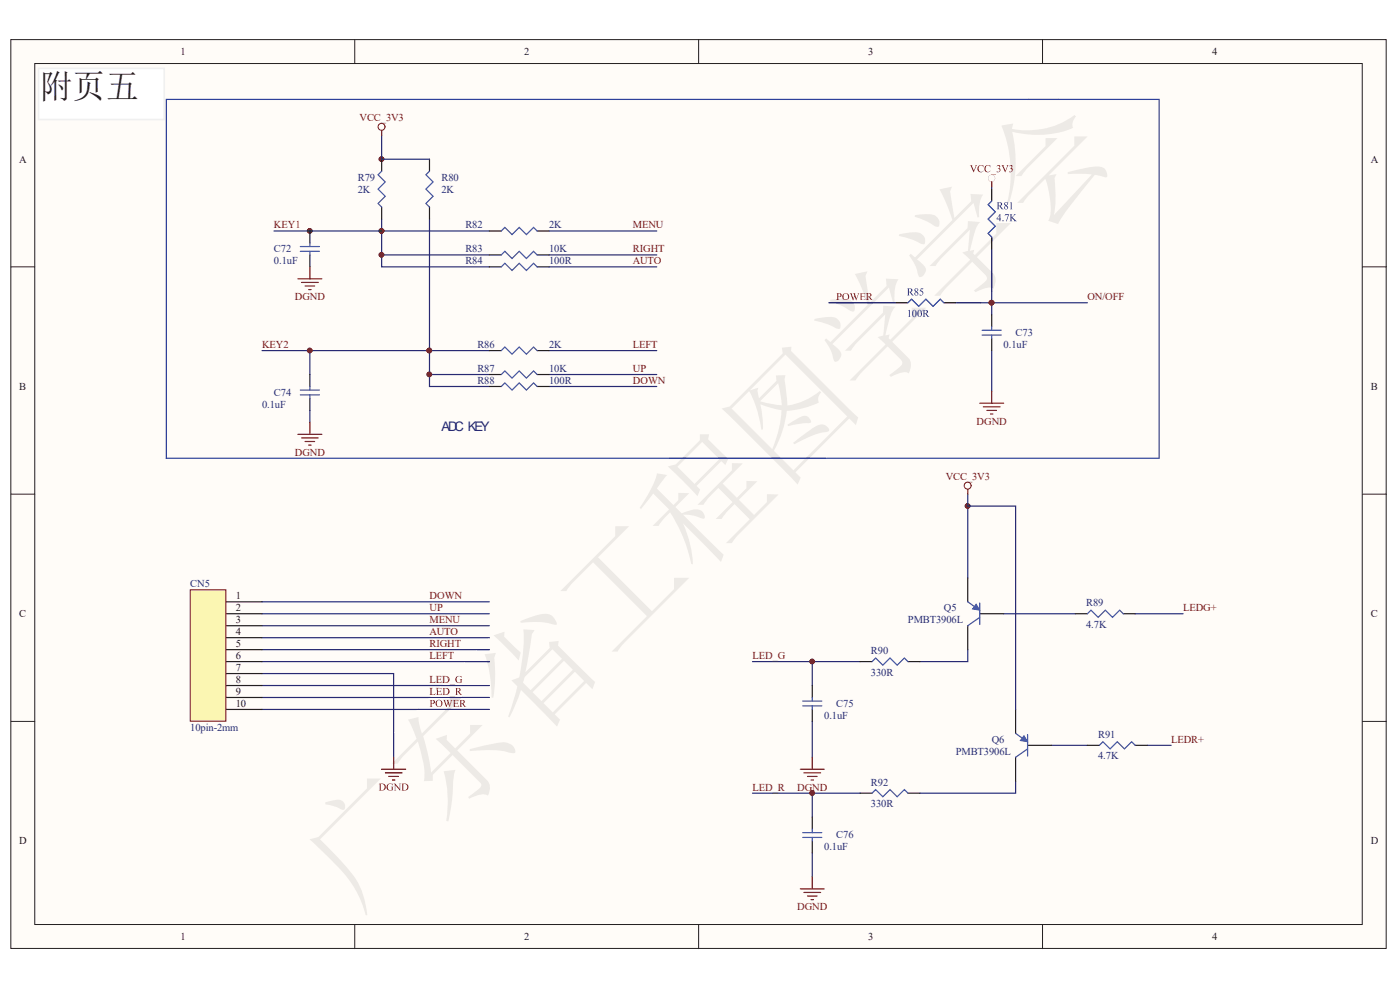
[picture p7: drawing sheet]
<svg xmlns="http://www.w3.org/2000/svg" width="420mm" height="297mm" viewBox="0 0 420 297" stroke-linecap="round" stroke-linejoin="round" font-family="sans-serif">
<path d="M3.3 11.9h412.7v272.7h-412.7z" fill="#fffcf8"/>
<path d="M3.3 11.9h412.7v272.7h-412.7z" fill="none" stroke="#231f20" stroke-width=".3"/>
<path d="M10.4 19.1h398.4v258.3h-398.4z" fill="#fffcf8"/>
<g fill="none" stroke="#231f20" stroke-width=".3">
<path d="M10.4 19.1h398.4v258.3h-398.4zM106.5 11.9v7.2M209.7 11.9v7.2M312.9 11.9v7.2M3.3 80.1h7.1M408.9 80.1h7.2M3.3 148.3h7.1M408.9 148.3h7.2M3.3 216.5h7.1M408.9 216.5h7.2M106.5 277.5v7.1M209.7 277.5v7.1"/>
<path d="M312.9 277.5v7.1"/>
</g>
<circle cx="93" cy="105.2" r=".69" fill="#282973"/>
<circle cx="93" cy="105.2" r=".69" fill="none" stroke="#282973" stroke-width=".3"/>
<circle cx="93" cy="69.3" r=".69" fill="#282973"/>
<circle cx="93" cy="69.3" r=".69" fill="none" stroke="#282973" stroke-width=".3"/>
<circle cx="114.5" cy="76.4" r=".69" fill="#282973"/>
<circle cx="114.5" cy="76.4" r=".69" fill="none" stroke="#282973" stroke-width=".3"/>
<circle cx="114.5" cy="69.3" r=".69" fill="#282973"/>
<circle cx="114.5" cy="69.3" r=".69" fill="none" stroke="#282973" stroke-width=".3"/>
<circle cx="114.5" cy="47.7" r=".69" fill="#282973"/>
<circle cx="114.5" cy="47.7" r=".69" fill="none" stroke="#282973" stroke-width=".3"/>
<circle cx="128.9" cy="112.3" r=".69" fill="#282973"/>
<circle cx="128.9" cy="112.3" r=".69" fill="none" stroke="#282973" stroke-width=".3"/>
<circle cx="128.9" cy="105.2" r=".69" fill="#282973"/>
<circle cx="128.9" cy="105.2" r=".69" fill="none" stroke="#282973" stroke-width=".3"/>
<circle cx="243.7" cy="237.9" r=".68" fill="#282973"/>
<circle cx="243.7" cy="237.9" r=".68" fill="none" stroke="#282973" stroke-width=".3"/>
<circle cx="243.7" cy="198.5" r=".68" fill="#282973"/>
<circle cx="243.7" cy="198.5" r=".68" fill="none" stroke="#282973" stroke-width=".3"/>
<circle cx="290.4" cy="151.8" r=".69" fill="#282973"/>
<circle cx="290.4" cy="151.8" r=".69" fill="none" stroke="#282973" stroke-width=".3"/>
<circle cx="297.6" cy="90.8" r=".69" fill="#282973"/>
<circle cx="297.6" cy="90.8" r=".69" fill="none" stroke="#282973" stroke-width=".3"/>
<path d="M78.5 202l39.8-.1v25.4l-.4-.1v-24.9h-39.3z" fill="#282973"/>
<path d="M297.6 105.2v12.2M93 123.1v3.6M290.4 151.9v21.5M243.8 216.5v10.7M243.8 255.9v7.2" fill="none" stroke="#282973" stroke-width=".36"/>
<path d="M297.5 55.9l.3 .1-.2 .9-.2-.2z" fill="#282973"/>
<path d="M114.5 76.5v3.6h32.3M114.5 65.7v3.6M114.5 76.5h32.3M128.9 65.7v39.5M146.8 69.3h-32.3v7.2M78.6 105.2h50.3M93 105.2v7.2M128.9 105.2v10.8h17.9M128.9 112.4h17.9M128.9 105.2h17.9M340.7 184.2h14.4M344.3 223.6h7.2" fill="none" stroke="#282973" stroke-width=".36"/>
<g fill="#282973">
<path d="M286.7 90.7h10.9l.2 .1-.2 .2h-10.8z"/>
<path d="M297.5 74.6l.3 .1v16.1l-.2 .2-.2-.2z"/>
</g>
<path d="M326.3 90.8h-28.7v3.6M164.8 116h32.3M78.6 180.6h68.2M290.4 194.9v3.6h-14.3M301.2 184.2h21.5M225.8 238h32.3M243.8 238v7.2" fill="none" stroke="#282973" stroke-width=".36"/>
<path d="M78.5 209.1h68.3l.2 .2-.2 .2h-68.2z" fill="#282973"/>
<path d="M225.8 198.5h18v7.2M243.8 198.5h14.3" fill="none" stroke="#282973" stroke-width=".36"/>
<path d="M78.5 205.6l68.3-.1 .2 .2-.2 .2h-68.2z" fill="#282973"/>
<path d="M164.8 112.4h32.3M78.6 184.2h68.2M315.6 223.6h10.7" fill="none" stroke="#282973" stroke-width=".36"/>
<g fill="#282973">
<path d="M78.5 212.7h68.3l.2 .2-.2 .1h-68.2z"/>
<path d="M248.7 90.7h20.2l.2 .1-.2 .2h-20.1z"/>
<path d="M78.5 194.8l68.3-.1 .2 .2-.2 .2h-68.2z"/>
</g>
<path d="M164.8 76.5h32.3M164.8 69.3h32.3M78.6 187.7h68.2M304.8 234.4v3.6h-28.7" fill="none" stroke="#282973" stroke-width=".36"/>
<path d="M78.5 191.2h68.3l.2 .1-.2 .2h-68.2z" fill="#282973"/>
<path d="M164.8 80.1h32.3" fill="none" stroke="#282973" stroke-width=".36"/>
<path d="M78.5 198.4l68.3-.1 .2 .2-.2 .2h-68.2z" fill="#282973"/>
<path d="M164.8 105.2h32.3" fill="none" stroke="#282973" stroke-width=".36"/>
<circle cx="297.6" cy="90.8" r=".69" fill="#7f1416"/>
<circle cx="297.6" cy="90.8" r=".69" fill="none" stroke="#7f1416" stroke-width=".3"/>
<circle cx="114.5" cy="76.4" r=".69" fill="#7f1416"/>
<circle cx="114.5" cy="76.4" r=".69" fill="none" stroke="#7f1416" stroke-width=".3"/>
<circle cx="114.5" cy="69.3" r=".69" fill="#7f1416"/>
<circle cx="114.5" cy="69.3" r=".69" fill="none" stroke="#7f1416" stroke-width=".3"/>
<circle cx="93" cy="69.3" r=".69" fill="#7f1416"/>
<circle cx="93" cy="69.3" r=".69" fill="none" stroke="#7f1416" stroke-width=".3"/>
<circle cx="290.4" cy="151.8" r=".69" fill="#7f1416"/>
<circle cx="290.4" cy="151.8" r=".69" fill="none" stroke="#7f1416" stroke-width=".3"/>
<circle cx="243.7" cy="237.9" r=".68" fill="#7f1416"/>
<circle cx="243.7" cy="237.9" r=".68" fill="none" stroke="#7f1416" stroke-width=".3"/>
<circle cx="128.9" cy="105.2" r=".69" fill="#7f1416"/>
<circle cx="128.9" cy="105.2" r=".69" fill="none" stroke="#7f1416" stroke-width=".3"/>
<circle cx="128.9" cy="112.3" r=".69" fill="#7f1416"/>
<circle cx="128.9" cy="112.3" r=".69" fill="none" stroke="#7f1416" stroke-width=".3"/>
<circle cx="93" cy="105.2" r=".69" fill="#7f1416"/>
<circle cx="93" cy="105.2" r=".69" fill="none" stroke="#7f1416" stroke-width=".3"/>
<circle cx="243.7" cy="198.5" r=".68" fill="#7f1416"/>
<circle cx="243.7" cy="198.5" r=".68" fill="none" stroke="#7f1416" stroke-width=".3"/>
<circle cx="114.5" cy="47.7" r=".69" fill="#7f1416"/>
<circle cx="114.5" cy="47.7" r=".69" fill="none" stroke="#7f1416" stroke-width=".3"/>
<circle cx="297.6" cy="90.8" r=".69" fill="#7f1416"/>
<circle cx="297.6" cy="90.8" r=".69" fill="none" stroke="#7f1416" stroke-width=".3"/>
<circle cx="114.5" cy="69.3" r=".69" fill="#7f1416"/>
<circle cx="114.5" cy="69.3" r=".69" fill="none" stroke="#7f1416" stroke-width=".3"/>
<circle cx="128.9" cy="105.2" r=".69" fill="#7f1416"/>
<circle cx="128.9" cy="105.2" r=".69" fill="none" stroke="#7f1416" stroke-width=".3"/>
<g fill="none" stroke="#7f1416" stroke-width=".36">
<path d="M89.4 83.7h7.2M90.5 84.7h5M91.6 85.8h2.8M92.6 86.9h.8M93 80.1v3.6M297.6 117.4v3.6M89.4 130.3h7.2M90.5 131.4h5M91.6 132.5h2.8M92.6 133.5h.8M93 126.7v3.6M294 121h7.2"/>
<path d="M295.1 122.1h5M296.2 123.1h2.9M297.3 124.2h.7"/>
</g>
<g fill="#7f1416">
<path d="M114.4 230.7l7.3-.1 .2 .2-.2 .2h-7.2z"/>
<path d="M115.5 231.8l5.1-.1 .2 .2-.2 .2h-5z"/>
<path d="M116.6 232.8h3l.1 .2-.1 .1h-2.9z"/>
<path d="M117.6 233.9h.9l.2 .1-.9 .2z"/>
<path d="M118 227.1l.3 .1v3.6l-.2 .2-.2-.2z"/>
</g>
<path d="M240.2 230.8h7.2M241.3 231.9h5M242.3 233h2.9M243.4 234h.7M243.8 227.2v3.6M240.2 266.7h7.2M241.3 267.8h5M242.3 268.9h2.9M243.4 269.9h.7M243.8 263.1v3.6" fill="none" stroke="#7f1416" stroke-width=".36"/>
<g fill="none" stroke="#231f20" stroke-width=".36">
<path d="M114.5 47.8v3.6M128.9 47.8v3.6M93 69.3v3.6M93 76.5v3.6M114.5 62.1v3.6M128.9 62.1v3.6M146.8 76.5h3.6M146.8 69.3h3.6M161.2 76.5h3.6M161.2 69.3h3.6M146.8 80.1h3.6M161.2 80.1h3.6"/>
<path d="M93 112.4v3.6M93 119.6v3.5M146.8 105.2h3.6M146.8 112.4h3.6M146.8 116h3.6M161.2 105.2h3.6M161.2 112.4h3.6M161.2 116h3.6"/>
</g>
<g fill="none" stroke="#3953a4" stroke-width=".36">
<path d="M114.5 51.4l-1 1 2.1 2.2-2.1 2.1 2.1 2.2-2.1 2.2 1 1M128.9 51.4l-1.1 1 2.2 2.2-2.2 2.1 2.2 2.2-2.2 2.2 1.1 1M90.1 74h5.8M90.1 75.4h5.8M93 72.9v1.1M93 75.4v1.1M150.4 76.5l1.1-1.1 2.2 2.2 2.1-2.2 2.2 2.2 2.1-2.2 1.1 1.1M150.4 69.3l1.1-1.1 2.2 2.2 2.1-2.2 2.2 2.2 2.1-2.2 1.1 1.1M150.4 80.1l1.1-1.1 2.2 2.2 2.1-2.2 2.2 2.2 2.1-2.2 1.1 1.1M90.1 117h5.8M90.1 118.5h5.8M93 116v1"/>
<path d="M93 118.5v1.1M150.4 105.2l1.1-1.1 2.2 2.2 2.1-2.2 2.2 2.2 2.1-2.2 1.1 1.1M150.4 112.4l1.1-1.1 2.2 2.2 2.1-2.2 2.2 2.2 2.1-2.2 1.1 1.1M150.4 116l1.1-1.1 2.2 2.1 2.1-2.1 2.2 2.1 2.1-2.1 1.1 1.1"/>
</g>
<g fill="#231f20">
<path d="M268.8 90.7h3.7l.2 .1-.2 .2h-3.6z"/>
<path d="M283.1 90.7h3.7l.2 .1-.2 .2h-3.5z"/>
</g>
<path d="M272.4 90.7l1.2-1.2 2.1 2.2 2.2-2.2 2.1 2.2 2.2-2.2 1.2 1.3-.3 .2-.9-1-2.2 2.2-2.1-2.2-2.2 2.2-2.1-2.2-1 1h-.2z" fill="#3953a4"/>
<g fill="#231f20">
<path d="M297.5 71l.3 .1v3.6l-.2 .2-.2-.2z"/>
<path d="M297.5 56.6l.3 .1v3.6l-.2 .2-.2-.2z"/>
</g>
<path d="M296.3 61.4l1.2-1.2h.2v.3l-.9 .9 2.1 2.2-2.1 2.1 2.1 2.2-2.1 2.1 .9 1-.1 .3-1.3-1.3 2.1-2.1-2.1-2.2 2.1-2.1z" fill="#3953a4"/>
<g fill="none" stroke="#231f20" stroke-width=".36">
<path d="M297.6 94.4v3.6M297.6 101.6v3.6M290.4 173.4v7.2M258.1 198.5h3.6M272.5 198.5h3.6M290.4 187.7v7.2M294 184.2h7.2M322.7 184.2h3.6M337.1 184.2h3.6M243.8 205.7v3.6M243.8 212.9v3.6M258.1 238h3.6"/>
<path d="M272.5 238h3.6M326.3 223.6h3.6M340.7 223.6h3.6M243.8 245.2v3.6M243.8 252.3v3.6"/>
</g>
<g fill="none" stroke="#3953a4" stroke-width=".36">
<path d="M294.7 99.1h5.8M297.6 98v1.1M294.7 100.5h5.8M297.6 100.5v1.1M261.7 198.5l1.1-1.1 2.2 2.2 2.1-2.2 2.2 2.2 2.1-2.2 1.1 1.1M290.4 180.6l2.6 1.8M294 185.2l-3.6 2.5M294 180.9v6.5M326.3 184.2l1.1-1.1 2.2 2.1 2.1-2.1 2.2 2.1 2.1-2.1 1.1 1.1M240.9 211.8h5.7M240.9 210.4h5.7M243.8 209.3v1.1"/>
<path d="M243.8 211.8v1.1M261.7 238l1.1-1.1 2.2 2.2 2.1-2.2 2.2 2.2 2.1-2.2 1.1 1.1M329.9 223.6l1.1-1 2.2 2.1 2.1-2.1 2.2 2.1 2.1-2.1 1.1 1M240.9 251.3h5.7M240.9 249.8h5.7M243.8 248.8v1M243.8 251.3v1"/>
</g>
<path d="M293 181.3l1 1.8-2.1-.4z" fill="#3953a4"/>
<path d="M293 181.3l1 1.8-2.1-.4z" fill="none" stroke="#3953a4" stroke-width=".3"/>
<path d="M304.8 212.9v7.1M304.8 227.2v7.2M308.4 223.6h7.2" fill="none" stroke="#231f20" stroke-width=".36"/>
<path d="M304.8 220l2.5 1.8M308.4 220.4v6.5M308.4 224.7l-3.6 2.5" fill="none" stroke="#3953a4" stroke-width=".36"/>
<path d="M307.3 220.8l1.1 1.8-2.2-.4z" fill="#3953a4"/>
<path d="M307.3 220.8l1.1 1.8-2.2-.4z" fill="none" stroke="#3953a4" stroke-width=".3"/>
<path d="M114.5 40.6v7.2h14.4M290.4 148.3v3.6h14.4v61" fill="none" stroke="#282973" stroke-width=".36"/>
<path d="M67.9 180.6h10.7M67.9 184.2h10.7M67.9 187.7h10.7M67.9 191.3h10.7M67.9 194.9h10.7M67.9 198.5h10.7M67.9 202.1h10.7M67.9 205.7h10.7M67.9 209.3h10.7M67.9 212.9h10.7" fill="none" stroke="#231f20" stroke-width=".36"/>
<path d="M57.1 177h10.7v39.4h-10.7z" fill="#fbf6b2"/>
<path d="M57.1 177h10.7v39.4h-10.7z" fill="none" stroke="#7f1416" stroke-width=".3"/>
<path d="M49.7 29.6h298.4v108.1h-298.2l-.2-.2 .2-.2h297.8v-107.3h-297.6v107.5l-.2 .2-.2-.2z" fill="#2e409a"/>
<circle cx="114.5" cy="38" r="1.04" fill="none" stroke="#7f1416" stroke-width=".3"/>
<path d="M114.5 39.2v1.4" fill="none" stroke="#7f1416" stroke-width=".36"/>
<path d="M82.2 69.3h32.3" fill="none" stroke="#282973" stroke-width=".36"/>
<g fill="#7f1416">
<path d="M296.7 52.9a1.05 1.05 0 0 1 1.2-.4 1.05 1.05 0 0 1 .7 1 1.02 1.02 0 0 0-1.3-1 1.02 1.02 0 0 0-.5 1.6 1.02 1.02 0 0 0 1.7-.2l.1-.4a1.05 1.05 0 0 1-1.3 1 1.05 1.05 0 0 1-.6-1.6z"/>
<path d="M297.5 54.5l.3 .1v1.4l-.2 .2-.2-.2z"/>
</g>
<circle cx="290.4" cy="145.7" r="1.04" fill="none" stroke="#7f1416" stroke-width=".3"/>
<path d="M290.4 146.8v1.5" fill="none" stroke="#7f1416" stroke-width=".36"/>
<path d="M86.6 25.1h250.1v250h-250.1z" fill="#fffcf8"/>
<path d="M118.1 219.9v7.3" fill="none" stroke="#282973" stroke-width=".36"/>
<path d="M297.4 56h.4v.7h-.4z" fill="#282973"/>
<path d="M297.6 74.7v13.2M248.6 90.8h20.3M286.8 90.8h7.9M143.1 194.9h3.9M125.1 212.9h21.9M128.7 209.3h18.3M132.3 205.7h14.7" fill="none" stroke="#282973" stroke-width=".36"/>
<path d="M146.7 191.2h.3v.3h-.3z" fill="#282973"/>
<path d="M139.5 198.5h7.5" fill="none" stroke="#282973" stroke-width=".36"/>
<g fill="#fffcf8">
<path d="M129.1 206.4h9.6v2.7h-9.6z"/>
<path d="M129.7 206.4h9v2.7h-9z"/>
</g>
<path d="M129.7 206.4h9v2.7h-9z" fill="#7f1416"/>
<path d="M134.9 209h3.8" fill="none" stroke="#edeae6" stroke-width=".3"/>
<path d="M129 209.1h9.7" fill="none" stroke="#282973" stroke-width=".3"/>
<path d="M135 209.1l1.6 .1z" fill="#282973"/>
<path d="M135 209.1l1.6 .1z" fill="#7f1416"/>
<path d="M134.9 209.1h3.8" fill="none" stroke="#26266c" stroke-width=".3"/>
<g fill="#fffcf8">
<path d="M132.7 202.8h6.1v2.7h-6.1z"/>
<path d="M133.3 202.8h5.5v2.7h-5.5z"/>
</g>
<path d="M133.3 202.8h5.5v2.7h-5.5z" fill="#7f1416"/>
<path d="M132.6 205.6h6.2" fill="none" stroke="#282973" stroke-width=".3"/>
<path d="M135 205.5l1.6 .1z" fill="#282973"/>
<path d="M135 205.5l1.6 .1z" fill="#7f1416"/>
<path d="M128.9 210h1.6v2.1h-1.6z" fill="#fffcf8"/>
<path d="M128.9 210h1.6v2.1h-1.6z" fill="#7f1416"/>
<g fill="#fffcf8">
<path d="M130.7 209.9h5.2v2.2h-5.2z"/>
<path d="M130.7 210h5.2v2.1h-5.2z"/>
</g>
<path d="M130.7 210h5.2v2.1h-5.2z" fill="#7f1416"/>
<path d="M134.5 209.9h1.4v2.2h-1.4z" fill="#edeae6"/>
<path d="M136 210h3.9v2.1h-3.9z" fill="#fffcf8"/>
<path d="M136 210h3.9v2.1h-3.9z" fill="#7f1416"/>
<path d="M136 210h1.9v1.9h-1.9z" fill="#edeae6"/>
<path d="M251 88h1.6v2.1h-1.6z" fill="#fffcf8"/>
<path d="M251 88h1.6v2.1h-1.6z" fill="#7f1416"/>
<path d="M251 89.6h1.6v.5h-1.6z" fill="#edeae6"/>
<path d="M252.8 87.9h5.1v2.2h-5.1z" fill="#fffcf8"/>
<path d="M252.8 87.9h5.1v2.2h-5.1z" fill="#7f1416"/>
<path d="M252.8 89.6h2.5v.5h-2.5z" fill="#edeae6"/>
<path d="M258 88h4v2.1h-4z" fill="#fffcf8"/>
<path d="M258 88h4v2.1h-4z" fill="#7f1416"/>
<path d="M259.2 88h2.8v2.1h-2.8z" fill="#edeae6"/>
<path d="M114.4 230.8h7.5M115.4 231.9h5.4M116.5 233h3.2" fill="none" stroke="#7f1416" stroke-width=".36"/>
<path d="M117.6 233.9h1.1v.3h-1.1z" fill="#7f1416"/>
<g fill="#fffcf8">
<path d="M113.7 235.1h8.9v2.2h-8.9z"/>
<path d="M113.7 235.1h8.9v2.1h-8.9z"/>
</g>
<path d="M113.7 235.1h8.9v2.1h-8.9z" fill="#7f1416"/>
<path d="M118.1 227v4" fill="none" stroke="#7f1416" stroke-width=".36"/>
<path d="M268.7 90.8h3.9M283.1 90.8h3.9" fill="none" stroke="#231f20" stroke-width=".36"/>
<path d="M272.3 89.5h11.2v2.7h-11.2z" fill="#3953a4"/>
<path d="M272.2 86.5h4.9v2.2h-4.9z" fill="#fffcf8"/>
<path d="M272.2 86.5h4.9v2.2h-4.9z" fill="#282973"/>
<path d="M272.5 93h.8v2.1h-.8z" fill="#fffcf8"/>
<path d="M272.5 93h.8v2.1h-.8z" fill="#282973"/>
<path d="M273.8 93h5.1v2.1h-5.1z" fill="#fffcf8"/>
<path d="M273.8 93h5.1v2.1h-5.1z" fill="#282973"/>
<path d="M273.8 93h3.6v2.1h-3.6z" fill="#edeae6"/>
<path d="M297.6 71v3.9" fill="none" stroke="#231f20" stroke-width=".37"/>
<path d="M297.6 56.6v3.9" fill="none" stroke="#231f20" stroke-width=".36"/>
<path d="M296.3 60.2h2.6v11.1h-2.6z" fill="#3953a4"/>
<path d="M299.1 60.7h4.8v2.1h-4.8z" fill="#fffcf8"/>
<path d="M299.1 60.7h4.8v2.1h-4.8z" fill="#282973"/>
<path d="M302.2 60.7h.7v.3h-.7z" fill="#edeae6"/>
<path d="M299.1 64.2h1.4v2.2h-1.4z" fill="#fffcf8"/>
<path d="M299.1 64.2h1.4v2.2h-1.4z" fill="#282973"/>
<path d="M300.8 64.3h4.4v2.1h-4.4z" fill="#fffcf8"/>
<path d="M300.8 64.3h4.4v2.1h-4.4z" fill="#282973"/>
<path d="M200.5 29.6h117.5v108.1h-117.5z" fill="#2e409a"/>
<path d="M296.5 52.4h2.1v2.1h-2.1z" fill="#7f1416"/>
<g fill="#fffcf8">
<path d="M291 49.6h2.3v2.1h-2.3z"/>
<path d="M291.1 49.6h2.2v2.1h-2.2z"/>
</g>
<path d="M291.1 49.6h2.2v2.1h-2.2z" fill="#7f1416"/>
<path d="M293.4 49.5h5.6v2.8h-5.6z" fill="#fffcf8"/>
<path d="M293.4 49.5h5.6v2.8h-5.6z" fill="#7f1416"/>
<path d="M299.1 49.5h4.9v2.2h-4.9z" fill="#fffcf8"/>
<path d="M299.1 49.5h4.9v2.2h-4.9z" fill="#7f1416"/>
<path d="M303.2 49.5h.8v2.2h-.8z" fill="#edeae6"/>
<path d="M297.4 54.4h.4v1.8h-.4z" fill="#7f1416"/>
<path d="M11.8 20.8h37.2v14.8h-37.2z" fill="#fff"/>
<path d="M11.6 20.5h37.7v15.4h-37.7z" fill="none" stroke="#f0f1f1" stroke-width=".5"/>
<g font-size="35.9" fill="#26266c">
<text x="284.3" y="95.7" transform="rotate(-45 284.3 95.7)">学会</text>
<text x="258.9" y="121.1" transform="rotate(-45 258.9 121.1)">学学会</text>
<text x="132" y="248.1" transform="rotate(-45 132 248.1)">东省</text>
</g>
<text font-size="35.9" fill="#231f20" x="258.9" y="121.1" transform="rotate(-45 258.9 121.1)">学学</text>
<text font-size="35.9" fill="#2c3996" x="208.1" y="171.9" transform="rotate(-45 208.1 171.9)">程图学学会</text>
<text font-size="35.9" fill="#edeae6" x="106.6" y="273.5" transform="rotate(-45 106.6 273.5)">广东省工程图学学会</text>
<text font-size="35.9" fill="#751013" x="106.6" y="273.5" transform="rotate(-45 106.6 273.5)">广东</text>
<text font-size="10" fill="#231f20" x="11.8" y="29.3">附页五</text>
<text font-size="3.9" fill="#282973" x="132.5" y="129.2">ADC KEY</text>
<g font-size="3.2" fill="#231f20">
<text x="54.1" y="16.5">1</text>
<text x="157.3" y="16.5">2</text>
<text x="260.5" y="16.5">3</text>
<text x="363.7" y="16.5">4</text>
<text x="5.7" y="48.8">A</text>
<text x="411.4" y="48.8">A</text>
<text x="5.8" y="117">B</text>
<text x="411.5" y="117">B</text>
<text x="70.7" y="179.8">1</text>
<text x="5.8" y="185.2">C</text>
<text x="70.7" y="183.4">2</text>
<text x="411.5" y="185.2">C</text>
<text x="70.7" y="187">3</text>
<text x="70.7" y="190.6">4</text>
<text x="70.7" y="194.1">5</text>
<text x="70.7" y="197.7">6</text>
<text x="70.7" y="201.3">7</text>
<text x="70.7" y="204.9">8</text>
<text x="70.7" y="208.5">9</text>
<text x="70.7" y="212.1">10</text>
<text x="5.7" y="253.4">D</text>
<text x="411.4" y="253.4">D</text>
<text x="54.1" y="282.1">1</text>
<text x="157.3" y="282.1">2</text>
<text x="260.5" y="282.1">3</text>
<text x="363.7" y="282.1">4</text>
</g>
<g font-size="3.2" fill="#7f1416">
<text x="107.9" y="36.2">VCC_3V3</text>
<text x="291" y="51.7">VCC_3V3</text>
<text x="82.2" y="68.5">KEY1</text>
<text x="189.9" y="68.5">MENU</text>
<text x="189.9" y="75.7">RIGHT</text>
<text x="189.9" y="79.3">AUTO</text>
<text x="88.5" y="90.1">DGND</text>
<text x="251" y="90.1">POWER</text>
<text x="326.3" y="90.1">ON/OFF</text>
<text x="78.6" y="104.4">KEY2</text>
<text x="189.9" y="104.4">LEFT</text>
<text x="189.9" y="111.6">UP</text>
<text x="189.9" y="115.2">DOWN</text>
<text x="293.1" y="127.4">DGND</text>
<text x="88.5" y="136.7">DGND</text>
<text x="283.8" y="143.9">VCC_3V3</text>
<text x="128.9" y="179.8">DOWN</text>
<text x="128.9" y="183.4">UP</text>
<text x="355.1" y="183.4">LEDG+</text>
<text x="128.9" y="187">MENU</text>
<text x="128.9" y="190.6">AUTO</text>
<text x="128.9" y="194.1">RIGHT</text>
<text x="128.9" y="197.7">LEFT</text>
<text x="225.8" y="197.7">LED_G</text>
<text x="128.9" y="208.5">LED_R</text>
<text x="128.9" y="204.9">LED_G</text>
<text x="128.9" y="212.1">POWER</text>
<text x="351.5" y="222.9">LEDR+</text>
<text x="113.6" y="237.2">DGND</text>
<text x="225.8" y="237.2">LED_R</text>
<text x="239.2" y="237.2">DGND</text>
<text x="239.2" y="273.1">DGND</text>
</g>
<g font-size="3.2" fill="#751013">
<text x="302.7" y="51.7">3</text>
<text x="251" y="90.1">POW</text>
<text x="257.9" y="90.1">ER</text>
<text x="135" y="208.5">_</text>
<text x="132.9" y="212.1">W</text>
<text x="135.9" y="212.1">ER</text>
</g>
<g font-size="3.2" fill="#282973">
<text x="107.4" y="54.2">R79</text>
<text x="107.4" y="57.8">2K</text>
<text x="132.5" y="54.2">R80</text>
<text x="132.5" y="57.8">2K</text>
<text x="299.1" y="62.8">R81</text>
<text x="139.7" y="68.5">R82</text>
<text x="164.8" y="68.5">2K</text>
<text x="299.1" y="66.4">4.7K</text>
<text x="82.2" y="75.7">C72</text>
<text x="139.7" y="75.7">R83</text>
<text x="164.8" y="75.7">10K</text>
<text x="82.2" y="79.3">0.1uF</text>
<text x="139.7" y="79.3">R84</text>
<text x="164.8" y="79.3">100R</text>
<text x="272.1" y="88.6">R85</text>
<text x="272.1" y="95.1">100R</text>
<text x="304.8" y="100.8">C73</text>
<text x="143.3" y="104.4">R86</text>
<text x="164.8" y="104.4">2K</text>
<text x="301.2" y="104.4">0.1uF</text>
<text x="143.3" y="111.6">R87</text>
<text x="164.8" y="111.6">10K</text>
<text x="82.2" y="118.8">C74</text>
<text x="143.3" y="115.2">R88</text>
<text x="164.8" y="115.2">100R</text>
<text x="78.6" y="122.4">0.1uF</text>
<text x="57.1" y="176.2">CN5</text>
<text x="283.3" y="183.4">Q5</text>
<text x="326" y="181.9">R89</text>
<text x="272.5" y="187">PMBT3906L</text>
<text x="326" y="188.4">4.7K</text>
<text x="261.4" y="196.3">R90</text>
<text x="261.4" y="202.8">330R</text>
<text x="247.4" y="215.7">0.1uF</text>
<text x="251" y="212.1">C75</text>
<text x="57.1" y="219.3">10pin-2mm</text>
<text x="329.6" y="221.4">R91</text>
<text x="286.8" y="226.4">PMBT3906L</text>
<text x="297.6" y="222.9">Q6</text>
<text x="329.6" y="227.9">4.7K</text>
<text x="261.4" y="235.8">R92</text>
<text x="261.4" y="242.2">330R</text>
<text x="251" y="251.6">C76</text>
<text x="247.4" y="255.2">0.1uF</text>
</g>
<g font-size="3.2" fill="#26266c">
<text x="301.1" y="62.8">8</text>
<text x="273.7" y="95.1">00R</text>
</g>
</svg>
